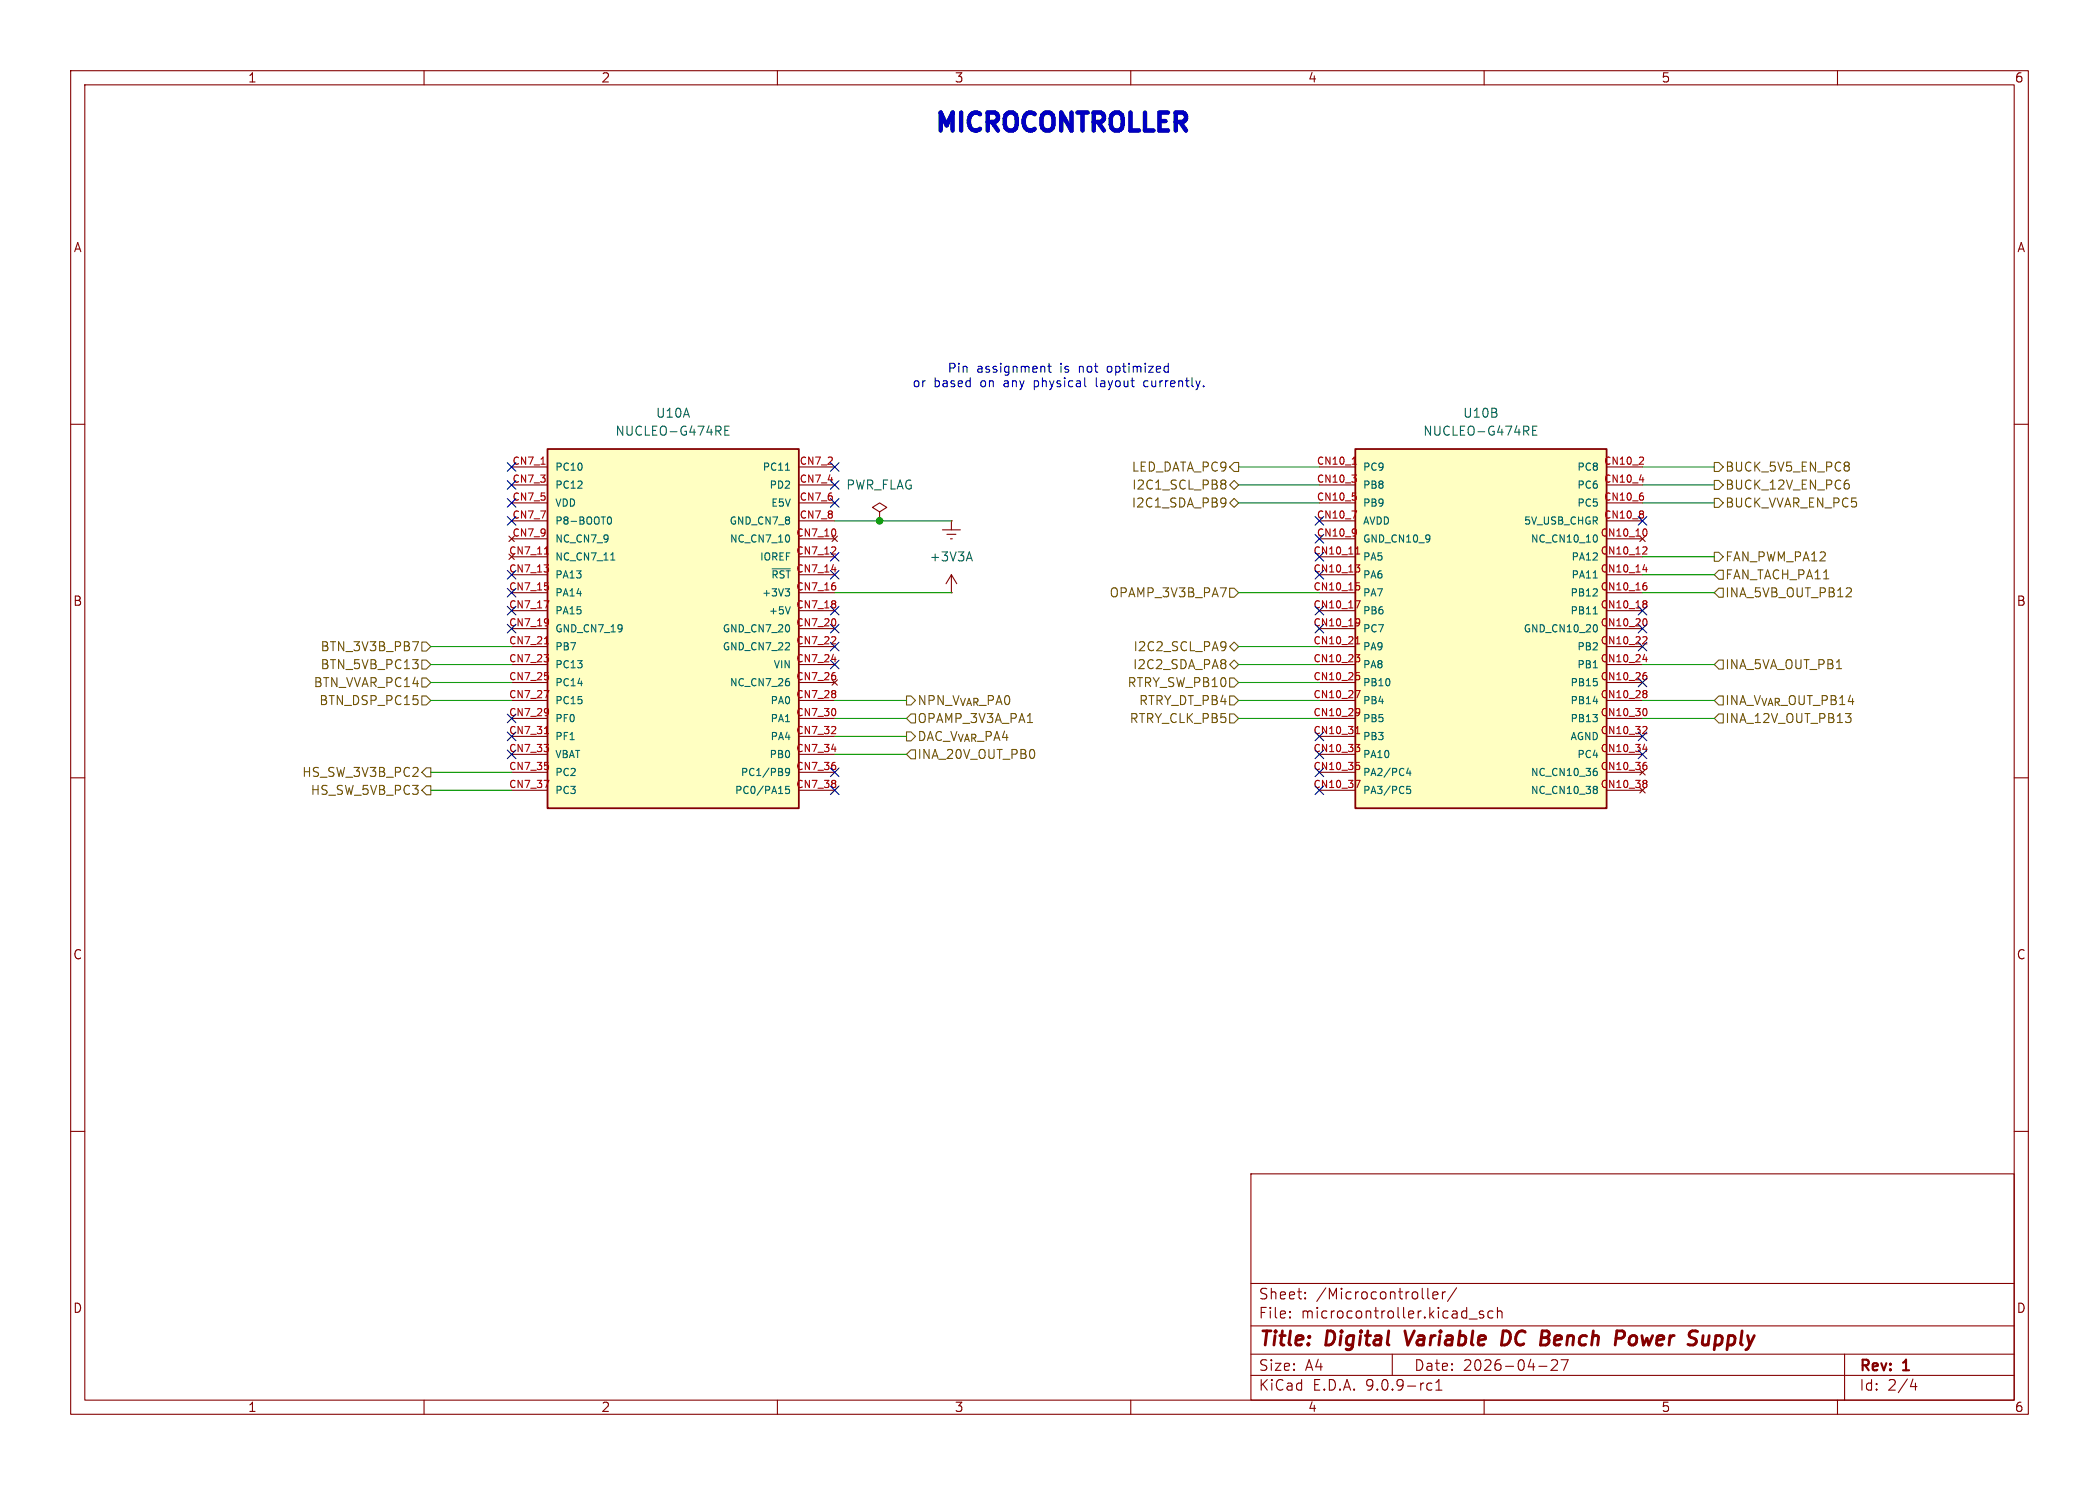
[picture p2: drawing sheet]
<svg xmlns="http://www.w3.org/2000/svg" width="297mm" height="210mm" viewBox="0 0 297 210" stroke-linecap="round" stroke-linejoin="round" font-family="sans-serif">
<g fill="none" stroke="#840000" stroke-width=".15">
<path d="M10 10h277v190h-277zM12 12h273v186h-273zM60 10v2M110 10v2M160 10v2M210 10v2M260 10v2M10 60h2M124.5 72.4l1-.6-1-.7-1.1 .7 1.1 .6v1.3M124.5 73.7h.1M133.3 74.9h2.6M134 75.6h1.3"/>
<path d="M134.5 76.2h.2M134.6 73.7h.1M134.6 73.7v1.2M285 60h2M134.6 83.8h.1M134.6 81.3v2.5M134.6 81.3l-.7 1.3M134.6 81.3l.8 1.3M10 110h2M285 110h2M10 160h2M177 166h108v32h-108z"/>
<path d="M285 160h2M60 198v2M110 198v2M160 198v2M177 194.5h108M177 191.5h108M177 187.5h108M177 181.5h108M182.5 186.3h.1l-.1 .1M182.5 186.3v.1M182.5 185.5v.1M182.5 185.5h.1l-.1 .1"/>
<path d="M184.7 183.6v.1M184.7 183.6h-.1l.1 .1M184.7 182.8v.1M184.7 182.8h-.1l.1 .1M197 191.5v3M202 182.2v1.3l.2 .2M202.6 195.7l-.4-.1-.3 .3v.4l.1 .2 .2 .1 .4-.1M202.7 183.2l.8-.1-.1-.3-.4-.1-.3 .2 .1 .7 .2 .1 .4-.1M203.2 196.6h.8M203.2 195.5l.4-.4v1.5M204.1 182.7v1M204.5 182.7l-.3 .1-.1 .2"/>
<path d="M206.1 182.1l-1.3 2M207.9 186.5h1.1M209.9 185.5l-.4-.1-.2 .2 .1 .2 .5 .2 .1 .1-.1 .2-.2 .1-.4-.1M210 198v2M211.2 185.5l-.4-.1-.3 .3v.4l.2 .2 .1 .1 .4-.1M211.9 185.5a.37 .37 0 0 1 .6 .1v.8M211.9 184.9v1.5M217.7 193.2h1.2M219.5 192.4l.2-.1 .5 .1a.41 .41 0 0 1 .1 .5l-.8 .9h.9M220.9 192.3h1l-.7 1.5M260 198v2M261 191.5v6.5"/>
<path d="M270.7 195l-.4 1.1h.9M271 195.6v1"/>
</g>
<path d="M198.8 188.2l.4 2M213.4 188.3l-.7-.1-.3 2h.5l.5-.3M231.3 188.9a.62 .62 0 0 0-.7 .4l-.1 .5 .1 .2 .2 .2h.3M241.7 190l-.3 .2M241.8 188.9l-.1 1.3" fill="none" stroke="#840000" stroke-width=".4"/>
<path d="M136.9 79h.6M137.2 78l.4 1.3" fill="none" stroke="#006464" stroke-width=".15"/>
<path d="M191.8 63.5h35.5v50.8h-35.5z" fill="#ffffc2"/>
<path d="M191.8 63.5h35.5v50.8h-35.5z" fill="none" stroke="#840000" stroke-width=".25"/>
<g fill="none" stroke="#840000" stroke-width=".15">
<path d="M186.7 66h5.1M186.7 68.6h5.1M186.7 71.1h5.1M186.7 73.7h5.1M186.7 76.2h5.1M186.7 78.7h5.1M227.3 66h5.1M227.3 68.6h5.1M227.3 71.1h5.1M227.3 73.7h5.1M227.3 76.2h5.1M227.3 78.7h5.1"/>
<path d="M186.7 81.3h5.1M186.7 83.8h5.1M186.7 86.4h5.1M186.7 88.9h5.1M186.7 91.4h5.1M186.7 94h5.1M186.7 96.5h5.1M186.7 99.1h5.1M227.3 81.3h5.1M227.3 83.8h5.1M227.3 86.4h5.1M227.3 88.9h5.1"/>
<path d="M227.3 91.4h5.1M227.3 94h5.1M227.3 96.5h5.1M227.3 99.1h5.1M186.7 101.6h5.1M186.7 104.1h5.1M186.7 106.7h5.1M186.7 109.2h5.1M186.7 111.8h5.1M227.3 101.6h5.1M227.3 104.1h5.1M227.3 106.7h5.1"/>
<path d="M227.3 109.2h5.1M227.3 111.8h5.1"/>
</g>
<g fill="none" stroke="#a90000" stroke-width=".15">
<path d="M191.3 67.2h.6l-.3 .4M191.3 72.3h.7l-.5 1M191.3 65.7h.6M191.4 69.7h.5M191.8 79.9h.6l-.3 .4 .3 .1v.3l-.2 .2h-.3M191.8 67.6l.1 .2-.1 .3M191.8 70.2l.1 .1-.1 .4M191.8 74.8l.1 .1a.86 .86 0 0 1-.1 .8M191.8 78.4h.6M191.9 75.2l-.1 .2M191.9 77.6l.2-.3v1.1M232 67.9h.6"/>
<path d="M232.5 64.7l.1 .1-.1 .3-.6 .6h.7M232.5 70.2l.1 .1-.1 .4M232.5 72.3l.1 .2-.1 .1M232.5 72.7l.1 .2-.1 .3M232.6 77.3l.3 .1 .1 .2-.6 .8h.6M232.8 74.8a.64 .64 0 0 1 0 1M191.8 92.6h.6l-.3 .4 .3 .1v.3l-.2 .2h-.3M191.8 85h.6l-.4 1M191.8 97.7h.6l-.4 1M191.8 91.1h.6M191.9 82.4h.5M191.9 95.1h.5"/>
<path d="M191.9 90.3l.2-.3v1.1M192 82.8h.2l.2 .2-.1 .4h-.3M192 95.5h.2l.2 .2-.1 .4h-.3M192 87.5l.4 .1a.67 .67 0 0 1-.3 .9M192.4 87.9l-.1 .2h-.3M232.5 80.6h.6M232.5 93.3h.6M232.6 90l.3 .1 .1 .2-.6 .8h.6M232.7 82.8l.2 .1 .1 .1v.3l-.3 .1M232.7 85h.2l.1 .2-.2 .2M232.7 95.5l.2 .1 .1 .1v.3l-.3 .1M232.7 97.7h.2l.1 .2-.2 .2"/>
<path d="M232.7 85.4h.1M232.7 98.1h.1M232.7 82.4h.2M232.7 95.1h.2M232.8 87.5a.64 .64 0 0 1 0 1M232.8 85.4l.2 .1v.3l-.1 .1-.2 .1M232.8 98.1l.2 .1v.3l-.1 .1-.2 .1M232.9 80.2v.7M232.9 92.9v.7M191.8 105.3h.6l-.3 .4 .3 .1v.3l-.2 .2h-.3M191.8 110.4h.6l-.4 1M191.8 103.8h.6"/>
<path d="M191.9 107.8h.5M191.9 103l.2-.3v1.1M192 108.2h.2l.2 .2-.1 .4h-.3M192 100.2l.4 .1a.67 .67 0 0 1-.3 .9M192.4 100.6l-.1 .2h-.3M232.5 106h.6M232.6 102.7l.3 .1 .1 .2-.6 .8h.6M232.7 108.2l.2 .1 .1 .1v.3l-.3 .1M232.7 110.4h.2l.1 .2-.2 .2M232.7 110.8h.1M232.7 107.8h.2M232.8 100.2a.64 .64 0 0 1 0 1"/>
<path d="M232.8 110.8l.2 .1v.3l-.1 .1-.2 .1M232.9 105.6v.7"/>
</g>
<g fill="none" stroke="#006464" stroke-width=".15">
<path d="M216.9 60.9h.4M217.5 60.3h-.6v1.2h.6M225.7 75.6l.3 .2M226 76.5l-.3 .2M225.4 84.3h.6M225.4 81.7h.6M225.4 86.8h.6M225.4 94.4h.6M225.4 99.2h.7M225.8 88.3l.2 .2M226 89.2l-.2 .2M199.3 108.6l-.3 .7h.7"/>
<path d="M199.5 109v.7M199.6 111.2h-.5l-.1 .5 .2-.1h.3l.1 .2v.3l-.2 .1-.4-.1M225.4 101h.6l-.3 .4M225.6 111.2l.4 .1M225.6 109.1h.4M225.6 111.6h.2M225.8 111.6l.2 .1M225.9 108.7h-.3M226 112.1l-.4 .1M226 109.6l-.4 .1M226 111.5l-.2 .1"/>
</g>
<path d="M77.5 63.5h35.5v50.8h-35.5z" fill="#ffffc2"/>
<path d="M77.5 63.5h35.5v50.8h-35.5z" fill="none" stroke="#840000" stroke-width=".25"/>
<g fill="none" stroke="#840000" stroke-width=".15">
<path d="M72.4 66h5.1M72.4 68.6h5.1M72.4 71.1h5.1M72.4 73.7h5.1M72.4 76.2h5.1M72.4 78.7h5.1M113 66h5.1M113 68.6h5.1M113 71.1h5.1M113 73.7h5.1M113 76.2h5.1M113 78.7h5.1"/>
<path d="M117.7 75.8l.8 .8M118.5 75.8l-.8 .8M72.4 81.3h5.1M72.4 83.8h5.1M72.4 86.4h5.1M72.4 88.9h5.1M72.4 91.4h5.1M72.4 94h5.1M72.4 96.5h5.1M72.4 99.1h5.1M113 81.3h5.1M113 83.8h5.1"/>
<path d="M113 86.4h5.1M113 88.9h5.1M113 91.4h5.1M113 94h5.1M113 96.5h5.1M113 99.1h5.1M117.7 96.1l.8 .8M118.5 96.1l-.8 .8M72.4 101.6h5.1M72.4 104.1h5.1M72.4 106.7h5.1M72.4 109.2h5.1"/>
<path d="M72.4 111.8h5.1M113 101.6h5.1M113 104.1h5.1M113 106.7h5.1M113 109.2h5.1M113 111.8h5.1"/>
</g>
<g fill="none" stroke="#a90000" stroke-width=".15">
<path d="M76.6 65.7h.5M77 79.9h.6l-.3 .4M77 78.4h.6M118.2 77.4l.1 .1-.1 .3-.6 .6h.7M118.2 74.9l.1 .3-.1 .5M77 85h.7l-.5 1M77 92.6h.6l-.3 .4M77 97.7h.7l-.5 1M77 91.1h.6M77.1 82.4h.5M77.1 95.1h.5M77.5 80.3l.1 .2-.1 .3"/>
<path d="M77.5 82.9l.1 .1-.1 .4M77.5 87.5l.1 .1a.86 .86 0 0 1-.1 .8M77.5 93l.1 .2-.1 .3M77.5 95.6l.1 .1-.1 .4M77.6 87.9l-.1 .2M117.7 80.6h.6M117.7 93.3h.6M118.2 90.1l.1 .1-.1 .3-.6 .6h.7M118.2 82.9l.1 .1-.1 .4M118.2 85l.1 .2-.1 .1M118.2 85.4l.1 .2-.1 .3M118.2 87.6l.1 .3-.1 .5"/>
<path d="M118.2 95.6l.1 .1-.1 .4M118.2 97.7l.1 .2-.1 .1M118.2 98.1l.1 .2-.1 .3M77 105.3h.6l-.3 .4M77 110.4h.7l-.5 1M77 103.8h.6M77.1 107.8h.5M77.5 100.2l.1 .1a.86 .86 0 0 1-.1 .8M77.5 105.7l.1 .2-.1 .3M77.5 108.3l.1 .1-.1 .4M77.6 100.6l-.1 .2M117.7 106h.6"/>
<path d="M118.2 102.8l.1 .1-.1 .3-.6 .6h.7M118.2 100.3l.1 .3-.1 .5M118.2 108.3l.1 .1-.1 .4M118.2 110.4l.1 .2-.1 .1M118.2 110.8l.1 .2-.1 .3"/>
</g>
<g fill="none" stroke="#006464" stroke-width=".15">
<path d="M86 73.2l.2-.1a.54 .54 0 0 1 .3 .5 .54 .54 0 0 1-.3 .5l-.2-.1-.1-.3zM86.4 79.2h.6M102.6 60.9h.4M103.2 60.3h-.6v1.2h.6M111.1 66.5h.6M111.6 75.7l.1 .3-.1 .6M109.3 80.4h2.5M111.1 83.3h.6l-.3 .4h.3v.4l-.2 .2h-.3M111.1 91.9h.6M111.4 96h.2M111.5 96.4l.2 .1v.3l-.2 .2M111.7 88.5v.7"/>
<path d="M111.7 91v.3M111.8 85.8l-.3 1M111.7 111.2h-.5l-.1 .5 .2-.1h.3l.1 .2v.3l-.2 .1-.4-.1M111.7 109.1l-.2 .2-.3-.1-.1-.1 .1-.4h.3l.2 .1a.67 .67 0 0 1-.3 .9h-.2"/>
</g>
<g fill="none" stroke="#725600" stroke-width=".15">
<path d="M173 67.9h.2l.3 .2-.3 .3M173 68.4h.2M173.2 68.4l.3 .3v.2l-.2 .2-.3 .1M173.2 70.4l.2 .2a1.07 1.07 0 0 1-.1 1M173.5 71l-.3 .2M174 68.6l.6-.7 .7 .7-.7 .6zM174 71.1l.6-.6 .7 .6-.7 .7zM174.6 65.4h.7v1.3h-.7l-.6-.7zM242.6 67.9h.6l.6 .7-.6 .6h-.6zM242.6 78.1h.6l.6 .6-.6 .7h-.6zM242.6 70.5h.6l.6 .6-.6 .7h-.6zM242.6 65.4h.6l.6 .6-.6 .7h-.6z"/>
<path d="M261.3 67.9h.2M261.4 68.4l.3 .2v.3l-.3 .3M261.4 65.3l.3 .3-.3 .3 .3 .2v.3l-.3 .2M58.4 90.7h.8l-.5 1.3M58.4 93.3h.8l-.5 .5M59 93.8l.2 .2v.3l-.2 .2M59.7 95.9h.6l.7 .6-.7 .7h-.6zM59.7 90.8h.6l.7 .6-.7 .7h-.6zM59.7 93.3h.6l.7 .7-.7 .6h-.6zM59.7 98.4h.6l.7 .7-.7 .6h-.6zM128.3 98.4h.6l.6 .7-.6 .6h-.6zM172.7 83.1h.8l-.5 1.3"/>
<path d="M173.2 90.7l.2 .2a1.07 1.07 0 0 1-.1 1M173.5 91.3l-.3 .2M174 98.4h.6l.7 .7-.7 .6h-.6zM174 83.2h.6l.7 .6-.7 .7h-.6zM174 95.9h.6l.7 .6-.7 .7h-.6zM174 94l.6-.7 .7 .7-.7 .6zM174.6 90.8l.7 .6-.7 .7-.6-.7zM243.2 93.3h.6v1.3h-.6l-.6-.6zM243.2 83.2h.6v1.3h-.6l-.6-.7zM243.2 98.4h.6v1.3h-.6l-.6-.6zM243.2 80.6h.6v1.3h-.6l-.6-.6zM261.9 83.2l.1 .2-.1 .3-.7 .7h.8"/>
<path d="M60.3 108.6h.7v1.3h-.7l-.6-.7zM60.3 111.1h.7v1.3h-.7l-.6-.6zM128.3 103.5h.6l.6 .6-.6 .7h-.6zM128.9 106h.6v1.3h-.6l-.6-.6zM128.9 101h.6v1.2h-.6l-.6-.6zM145.4 102.2h.7M174 101h.6l.7 .6-.7 .6h-.6zM243.2 101h.6v1.2h-.6l-.6-.6zM261.1 100.9h.8l-.4 .5M261.7 101.4l.2 .2v.3l-.2 .3"/>
</g>
<g fill="none" stroke="#009600" stroke-width=".15">
<path d="M118.1 73.7h16.5M175.3 66h11.4M175.3 68.6h11.4M175.3 71.1h11.4M232.4 78.7h10.2M232.4 66h10.2M232.4 68.6h10.2M232.4 71.1h10.2M61 94h11.4M61 91.4h11.4M61 96.5h11.4M61 99.1h11.4"/>
<path d="M118.1 99.1h10.2M118.1 83.8h16.5M175.3 94h11.4M175.3 91.4h11.4M175.3 96.5h11.4M175.3 99.1h11.4M175.3 83.8h11.4M232.4 94h10.2M232.4 99.1h10.2M232.4 83.8h10.2M232.4 81.3h10.2M61 109.2h11.4"/>
<path d="M61 111.8h11.4M118.1 101.6h10.2M118.1 104.1h10.2M118.1 106.7h10.2M175.3 101.6h11.4M232.4 101.6h10.2"/>
</g>
<g fill="none" stroke="#000084" stroke-width=".15">
<path d="M71.8 65.4l1.2 1.2M71.8 68l1.2 1.2M71.8 73.1l1.2 1.2M71.8 70.5l1.2 1.2M73 65.4l-1.2 1.2M73 68l-1.2 1.2M73 73.1l-1.2 1.2M73 70.5l-1.2 1.2M117.5 78.1l1.2 1.2M117.5 65.4l1.2 1.2M117.5 70.5l1.2 1.2M117.5 68l1.2 1.2"/>
<path d="M118.7 78.1l-1.2 1.2M118.7 65.4l-1.2 1.2M118.7 70.5l-1.2 1.2M118.7 68l-1.2 1.2M186.1 75.6l1.2 1.2M186.1 73.1l1.2 1.2M186.1 78.1l1.2 1.2M187.3 75.6l-1.2 1.2M187.3 73.1l-1.2 1.2M187.3 78.1l-1.2 1.2M231.8 73.1l1.2 1.2M233 73.1l-1.2 1.2"/>
<path d="M71.8 80.7l1.2 1.2M71.8 83.2l1.2 1.2M71.8 88.3l1.2 1.2M71.8 85.8l1.2 1.2M73 80.7l-1.2 1.2M73 83.2l-1.2 1.2M73 88.3l-1.2 1.2M73 85.8l-1.2 1.2M117.5 85.8l1.2 1.2M117.5 80.7l1.2 1.2M117.5 93.4l1.2 1.2M117.5 88.3l1.2 1.2"/>
<path d="M117.5 90.8l1.2 1.2M118.7 85.8l-1.2 1.2M118.7 80.7l-1.2 1.2M118.7 93.4l-1.2 1.2M118.7 88.3l-1.2 1.2M118.7 90.8l-1.2 1.2M186.1 85.8l1.2 1.2M186.1 88.3l1.2 1.2M186.1 80.7l1.2 1.2M187.3 85.8l-1.2 1.2M187.3 88.3l-1.2 1.2M187.3 80.7l-1.2 1.2"/>
<path d="M231.8 95.9l1.2 1.2M231.8 85.8l1.2 1.2M231.8 88.3l1.2 1.2M231.8 90.8l1.2 1.2M233 95.9l-1.2 1.2M233 85.8l-1.2 1.2M233 88.3l-1.2 1.2M233 90.8l-1.2 1.2M71.8 103.5l1.2 1.2M71.8 101l1.2 1.2M71.8 106.1l1.2 1.2M73 103.5l-1.2 1.2"/>
<path d="M73 101l-1.2 1.2M73 106.1l-1.2 1.2M117.5 111.2l1.2 1.2M117.5 108.6l1.2 1.2M118.7 111.2l-1.2 1.2M118.7 108.6l-1.2 1.2M186.1 108.6l1.2 1.2M186.1 106.1l1.2 1.2M186.1 111.2l1.2 1.2M186.1 103.5l1.2 1.2M187.3 108.6l-1.2 1.2M187.3 106.1l-1.2 1.2"/>
<path d="M187.3 111.2l-1.2 1.2M187.3 103.5l-1.2 1.2M231.8 103.5l1.2 1.2M231.8 106.1l1.2 1.2M233 103.5l-1.2 1.2M233 106.1l-1.2 1.2"/>
</g>
<path d="M147.8 51.9v.7M148.3 51.8h.4M148.4 51.4v1.1l.1 .1h.2M153.5 54.6l.2 .1M155.1 53.4v1.1l.2 .2M162 53.9l-.2 .2v.3l.2 .2 .3 .1M165.2 51.8l.1 .1M165.3 51.4v1.2M165.3 52.6h-.1" fill="none" stroke="#0000c2" stroke-width=".15"/>
<circle cx="124.5" cy="73.7" r=".46" fill="#009600" stroke="#009600" stroke-width=".15"/>
<text font-size="3.5" fill="#0000c2" x="132.1" y="18.8">MICROCONTROLLER</text>
<g font-size="2.8" fill="#840000">
<text x="178" y="190.9">Title:</text>
<text x="187.7" y="190.9">Digital</text>
<text x="199.7" y="190.9">Variable</text>
<text x="214.1" y="190.9">DC</text>
<text x="220.4" y="190.9">Bench</text>
<text x="231.8" y="190.9">Power</text>
<text x="243" y="190.9">Supply</text>
</g>
<g font-size="2.1" fill="#840000">
<text x="178" y="184">Sheet:</text>
<text x="186.2" y="184">/Microcontroller/</text>
<text x="178" y="186.7">File:</text>
<text x="184.1" y="186.7">microcontroller.kicad_sch</text>
<text x="178" y="196.9">KiCad</text>
<text x="178" y="194.1">Size:</text>
<text x="184.7" y="194.1">A4</text>
<text x="185.7" y="196.9">E.D.A.</text>
<text x="193.3" y="196.9">9.0.9-rc1</text>
<text x="200" y="194.1">Date:</text>
<text x="207" y="194.1">2026-04-27</text>
<text x="263" y="194.3">Rev:</text>
<text x="263" y="196.9">Id:</text>
<text x="267.1" y="196.9">2/4</text>
<text x="269.4" y="194.3">1</text>
</g>
<g font-size="1.8" fill="#840000">
<text x="35" y="11.9">1</text>
<text x="85" y="11.9">2</text>
<text x="135" y="11.9">3</text>
<text x="185" y="11.9">4</text>
<text x="235" y="11.9">5</text>
<text x="285" y="11.9">6</text>
<text x="10.3" y="35.9">A</text>
<text x="285.3" y="35.9">A</text>
<text x="10.3" y="85.9">B</text>
<text x="285.3" y="85.9">B</text>
<text x="10.3" y="135.9">C</text>
<text x="285.3" y="135.9">C</text>
<text x="10.3" y="185.9">D</text>
<text x="285.3" y="185.9">D</text>
<text x="35" y="199.9">1</text>
<text x="85" y="199.9">2</text>
<text x="135" y="199.9">3</text>
<text x="185" y="199.9">4</text>
<text x="235" y="199.9">5</text>
<text x="285" y="199.9">6</text>
</g>
<g font-size="1.8" fill="#0000c2">
<text x="134" y="52.9">Pin</text>
<text x="138.2" y="52.9">assignment</text>
<text x="150.1" y="52.9">is</text>
<text x="152.9" y="52.9">not</text>
<text x="157.1" y="52.9">optimized</text>
<text x="129" y="55">or</text>
<text x="132.1" y="55">based</text>
<text x="138.9" y="55">on</text>
<text x="142.3" y="55">any</text>
<text x="146.8" y="55">physical</text>
<text x="155.7" y="55">layout</text>
<text x="162.7" y="55">currently.</text>
</g>
<g font-size="1.8" fill="#006464">
<text x="92.7" y="59.3">U10A</text>
<text x="206.9" y="59.3">U10B</text>
<text x="87" y="61.8">NUCLEO-G474RE</text>
<text x="201.3" y="61.8">NUCLEO-G474RE</text>
<text x="119.6" y="69.4">PWR_FLAG</text>
<text x="131.4" y="79.6">+3V3A</text>
</g>
<g font-size="1.8" fill="#725600">
<text x="160" y="66.9">LED_DATA_PC9</text>
<text x="160" y="72">I2C1_SDA_PB9</text>
<text x="160.1" y="69.4">I2C1_SCL_PB8</text>
<text x="244" y="69.4">BUCK_12V_EN_PC6</text>
<text x="244" y="72">BUCK_VVAR_EN_PC5</text>
<text x="244" y="66.9">BUCK_5V5_EN_PC8</text>
<text x="244" y="79.6">FAN_PWM_PA12</text>
<text x="244" y="82.1">FAN_TACH_PA11</text>
<text x="156.9" y="84.7">OPAMP_3V3B_PA7</text>
<text x="244" y="84.7">INA_5VB_OUT_PB12</text>
<text x="45.3" y="92.3">BTN_3V3B_PB7</text>
<text x="45.3" y="94.8">BTN_5VB_PC13</text>
<text x="160.2" y="94.8">I2C2_SDA_PA8</text>
<text x="160.3" y="92.3">I2C2_SCL_PA9</text>
<text x="244" y="94.8">INA_5VA_OUT_PB1</text>
<text x="44.3" y="97.4">BTN_VVAR_PC14</text>
<text x="45.1" y="99.9">BTN_DSP_PC15</text>
<text x="129.7" y="99.9">NPN_V_{VAR}_PA0</text>
<text x="159.4" y="97.4">RTRY_SW_PB10</text>
<text x="161.1" y="99.9">RTRY_DT_PB4</text>
<text x="244" y="99.9">INA_V_{VAR}_OUT_PB14</text>
<text x="129.7" y="105">DAC_V_{VAR}_PA4</text>
<text x="129.7" y="107.5">INA_20V_OUT_PB0</text>
<text x="129.7" y="102.5">OPAMP_3V3A_PA1</text>
<text x="159.7" y="102.5">RTRY_CLK_PB5</text>
<text x="244" y="102.5">INA_12V_OUT_PB13</text>
<text x="42.7" y="110.1">HS_SW_3V3B_PC2</text>
<text x="43.9" y="112.6">HS_SW_5VB_PC3</text>
</g>
<g font-size="1.4" fill="#a90000">
<text x="72.4" y="65.8">CN7_1</text>
<text x="113" y="65.8">CN7_2</text>
<text x="186.2" y="65.8">CN10_1</text>
<text x="226.9" y="65.8">CN10_2</text>
<text x="72.4" y="68.3">CN7_3</text>
<text x="72.4" y="70.9">CN7_5</text>
<text x="113" y="68.3">CN7_4</text>
<text x="113" y="70.9">CN7_6</text>
<text x="186.2" y="68.3">CN10_3</text>
<text x="186.2" y="70.9">CN10_5</text>
<text x="226.9" y="68.3">CN10_4</text>
<text x="226.9" y="70.9">CN10_6</text>
<text x="72.4" y="73.4">CN7_7</text>
<text x="72.4" y="75.9">CN7_9</text>
<text x="112.6" y="75.9">CN7_10</text>
<text x="113" y="73.4">CN7_8</text>
<text x="186.2" y="73.4">CN10_7</text>
<text x="186.2" y="75.9">CN10_9</text>
<text x="226.4" y="75.9">CN10_10</text>
<text x="226.9" y="73.4">CN10_8</text>
<text x="71.9" y="78.5">CN7_11</text>
<text x="71.9" y="81">CN7_13</text>
<text x="71.9" y="83.6">CN7_15</text>
<text x="109" y="82">~{RST}</text>
<text x="112.6" y="78.5">CN7_12</text>
<text x="112.6" y="81">CN7_14</text>
<text x="112.6" y="83.6">CN7_16</text>
<text x="185.7" y="78.5">CN10_11</text>
<text x="185.7" y="81">CN10_13</text>
<text x="185.7" y="83.6">CN10_15</text>
<text x="226.4" y="78.5">CN10_12</text>
<text x="226.4" y="81">CN10_14</text>
<text x="226.4" y="83.6">CN10_16</text>
<text x="71.9" y="86.1">CN7_17</text>
<text x="71.9" y="88.6">CN7_19</text>
<text x="112.6" y="86.1">CN7_18</text>
<text x="112.6" y="88.6">CN7_20</text>
<text x="185.7" y="86.1">CN10_17</text>
<text x="185.7" y="88.6">CN10_19</text>
<text x="226.4" y="86.1">CN10_18</text>
<text x="226.4" y="88.6">CN10_20</text>
<text x="71.9" y="91.2">CN7_21</text>
<text x="71.9" y="93.7">CN7_23</text>
<text x="112.6" y="91.2">CN7_22</text>
<text x="112.6" y="93.7">CN7_24</text>
<text x="185.7" y="91.2">CN10_21</text>
<text x="185.7" y="93.7">CN10_23</text>
<text x="226.4" y="91.2">CN10_22</text>
<text x="226.4" y="93.7">CN10_24</text>
<text x="71.9" y="96.3">CN7_25</text>
<text x="71.9" y="98.8">CN7_27</text>
<text x="71.9" y="101.3">CN7_29</text>
<text x="112.6" y="96.3">CN7_26</text>
<text x="112.6" y="98.8">CN7_28</text>
<text x="112.6" y="101.3">CN7_30</text>
<text x="185.7" y="96.3">CN10_25</text>
<text x="185.7" y="98.8">CN10_27</text>
<text x="185.7" y="101.3">CN10_29</text>
<text x="226.4" y="96.3">CN10_26</text>
<text x="226.4" y="98.8">CN10_28</text>
<text x="226.4" y="101.3">CN10_30</text>
<text x="71.9" y="103.9">CN7_31</text>
<text x="71.9" y="106.4">CN7_33</text>
<text x="112.6" y="103.9">CN7_32</text>
<text x="112.6" y="106.4">CN7_34</text>
<text x="185.7" y="103.9">CN10_31</text>
<text x="185.7" y="106.4">CN10_33</text>
<text x="226.4" y="103.9">CN10_32</text>
<text x="226.4" y="106.4">CN10_34</text>
<text x="71.9" y="109">CN7_35</text>
<text x="71.9" y="111.5">CN7_37</text>
<text x="112.6" y="109">CN7_36</text>
<text x="112.6" y="111.5">CN7_38</text>
<text x="185.7" y="109">CN10_35</text>
<text x="185.7" y="111.5">CN10_37</text>
<text x="226.4" y="109">CN10_36</text>
<text x="226.4" y="111.5">CN10_38</text>
</g>
<g font-size="1.4" fill="#006464">
<text x="78.5" y="66.8">PC10</text>
<text x="78.5" y="69.3">PC12</text>
<text x="78.5" y="71.9">VDD</text>
<text x="107.8" y="66.8">PC11</text>
<text x="108.8" y="69.3">PD2</text>
<text x="109" y="71.9">E5V</text>
<text x="192.8" y="66.8">PC9</text>
<text x="192.8" y="69.3">PB8</text>
<text x="192.8" y="71.9">PB9</text>
<text x="223.1" y="66.8">PC8</text>
<text x="223.1" y="69.3">PC6</text>
<text x="223.1" y="71.9">PC5</text>
<text x="78.5" y="74.4">P8-BOOT0</text>
<text x="78.5" y="76.9">NC_CN7_9</text>
<text x="103.1" y="74.4">GND_CN7_8</text>
<text x="103.1" y="76.9">NC_CN7_10</text>
<text x="192.8" y="74.4">AVDD</text>
<text x="192.8" y="76.9">GND_CN10_9</text>
<text x="215.5" y="74.4">5V_USB_CHGR</text>
<text x="216.5" y="76.9">NC_CN10_10</text>
<text x="78.5" y="79.5">NC_CN7_11</text>
<text x="78.5" y="82">PA13</text>
<text x="107.4" y="79.5">IOREF</text>
<text x="192.8" y="79.5">PA5</text>
<text x="192.8" y="82">PA6</text>
<text x="222.2" y="79.5">PA12</text>
<text x="222.2" y="82">PA11</text>
<text x="78.5" y="84.6">PA14</text>
<text x="78.5" y="87.1">PA15</text>
<text x="78.5" y="89.6">GND_CN7_19</text>
<text x="102.1" y="89.6">GND_CN7_20</text>
<text x="107.7" y="84.6">+3V3</text>
<text x="108.7" y="87.1">+5V</text>
<text x="192.8" y="84.6">PA7</text>
<text x="192.8" y="87.1">PB6</text>
<text x="192.8" y="89.6">PC7</text>
<text x="215.5" y="89.6">GND_CN10_20</text>
<text x="222.1" y="84.6">PB12</text>
<text x="222.1" y="87.1">PB11</text>
<text x="78.5" y="92.2">PB7</text>
<text x="78.5" y="94.7">PC13</text>
<text x="102.1" y="92.2">GND_CN7_22</text>
<text x="109.3" y="94.7">VIN</text>
<text x="192.8" y="92.2">PA9</text>
<text x="192.8" y="94.7">PA8</text>
<text x="223.1" y="92.2">PB2</text>
<text x="223.1" y="94.7">PB1</text>
<text x="78.5" y="97.3">PC14</text>
<text x="78.5" y="99.8">PC15</text>
<text x="103.1" y="97.3">NC_CN7_26</text>
<text x="108.9" y="99.8">PA0</text>
<text x="192.8" y="97.3">PB10</text>
<text x="192.8" y="99.8">PB4</text>
<text x="222.1" y="97.3">PB15</text>
<text x="222.1" y="99.8">PB14</text>
<text x="78.5" y="102.3">PF0</text>
<text x="78.5" y="104.9">PF1</text>
<text x="78.5" y="107.4">VBAT</text>
<text x="108.8" y="107.4">PB0</text>
<text x="108.9" y="102.3">PA1</text>
<text x="108.9" y="104.9">PA4</text>
<text x="192.8" y="102.3">PB5</text>
<text x="192.8" y="104.9">PB3</text>
<text x="192.8" y="107.4">PA10</text>
<text x="222.1" y="104.9">AGND</text>
<text x="222.1" y="102.3">PB13</text>
<text x="223.1" y="107.4">PC4</text>
<text x="78.5" y="110">PC2</text>
<text x="78.5" y="112.5">PC3</text>
<text x="103.9" y="112.5">PC0/PA15</text>
<text x="104.7" y="110">PC1/PB9</text>
<text x="192.8" y="110">PA2/PC4</text>
<text x="192.8" y="112.5">PA3/PC5</text>
<text x="216.5" y="110">NC_CN10_36</text>
<text x="216.5" y="112.5">NC_CN10_38</text>
</g>
</svg>
